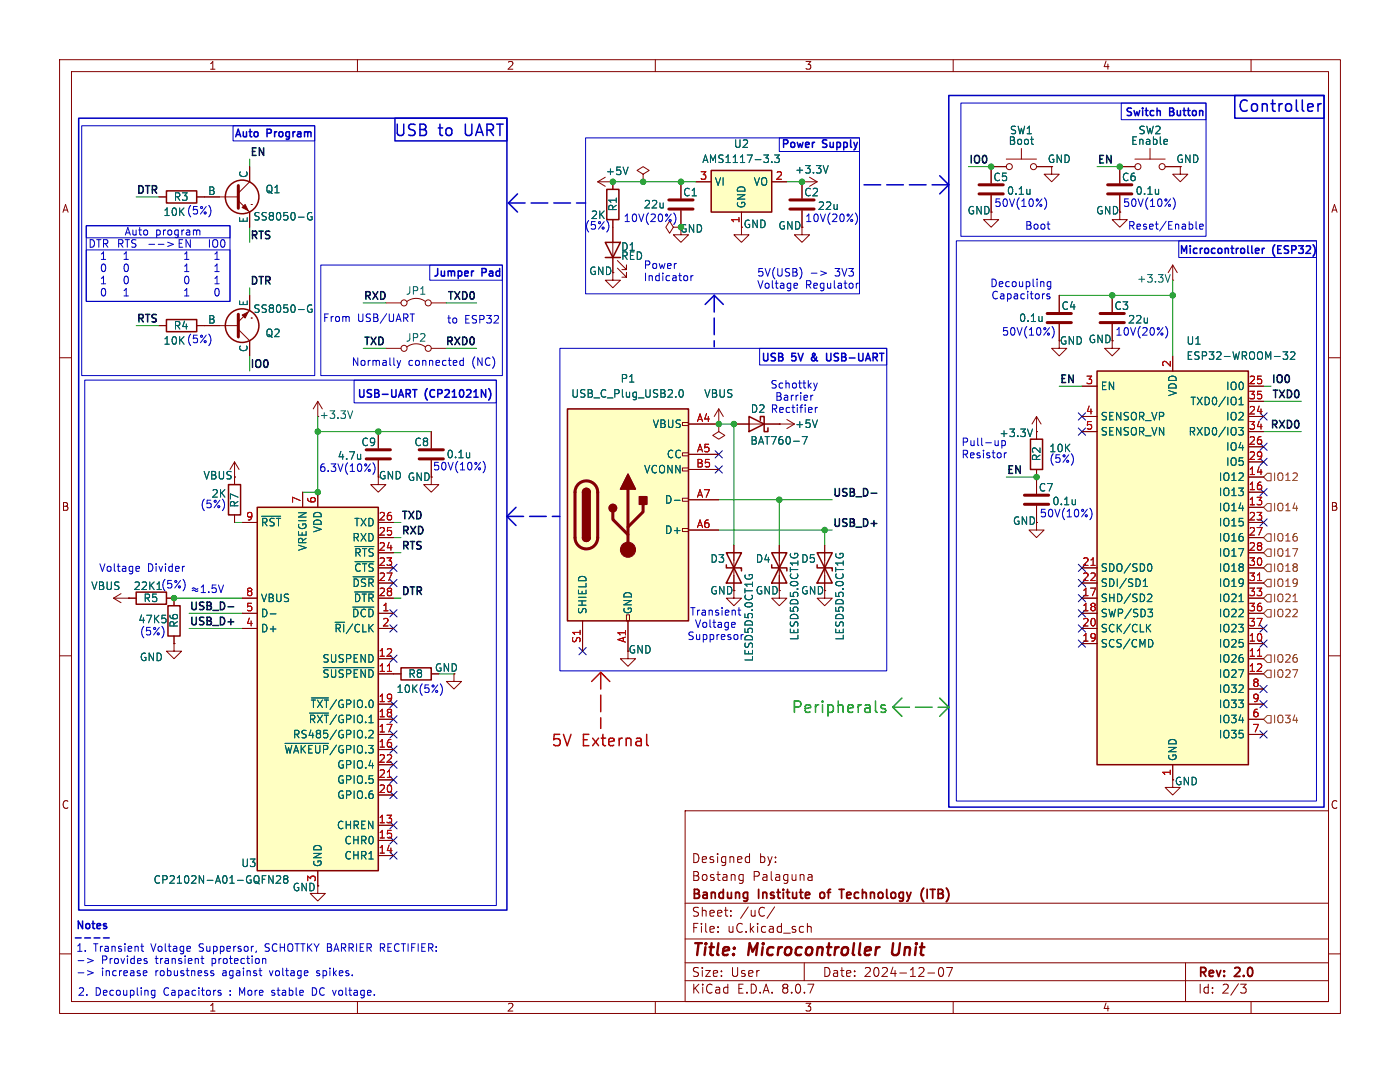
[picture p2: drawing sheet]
<svg xmlns="http://www.w3.org/2000/svg" width="235mm" height="180mm" viewBox="0 0 235 180" stroke-linecap="round" stroke-linejoin="round" font-family="sans-serif">
<g fill="none" stroke="#840000" stroke-width=".17">
<path d="M10 10h215v160h-215zM12 12h211v156h-211zM60 10v2M110 10v2M160 10v2M210 10v2M113 38.1l-.6-1-.6 1 .6 1 .6-1h1.3M114.3 38.1v1.3h1.3l-1.3 1.3-1.3-1.3h1.3M114.3 30.5v2.8M114.3 35.3v2.8M124.5 38.1v1.3h1.2l-1.2 1.3-1.3-1.3h1.3M134.6 35.3v4.1h1.3l-1.3 1.3-1.3-1.3h1.3"/>
<path d="M134.6 30.5h.1M134.6 30.5v2.8M134.6 30.5h2.6M135.9 29.7l1.3 .8M137.2 30.5l-1.3 .8M166.4 28h2.5M168.9 26.7h5.1M171.4 24.9v1.8M174 28h2.5v1.2h1.3l-1.3 1.3-1.2-1.3h1.2M188 35.6v1.2h1.2l-1.2 1.3-1.3-1.3h1.3M198.1 28v1.2h1.3l-1.3 1.3-1.3-1.3h1.3M177.8 54.4v4h1.3l-1.3 1.3-1.3-1.3h1.3"/>
<path d="M177.8 49.5v2.8M186.7 54.4v4h1.3l-1.3 1.3-1.3-1.3h1.3M186.7 49.5v2.8M196.8 47h.1M196.8 44.5l-.7 1.2M196.8 44.5v2.5M196.8 44.5l.8 1.2M10 60h2M53.3 67.3l.8 1.3M53.3 67.3v2.6M53.3 67.3l-.7 1.3M63.5 72.4v2.8"/>
<path d="M63.5 77.2v2.8M120.6 71.1h.1M120.6 71.1v1.3l1.1 .6-1.1 .7-1-.7 1-.6M120.6 68.6l-.7 1.3M120.6 68.6v2.5M120.6 68.6l.8 1.3M130.8 71.1h.1M130.8 71.1h2.5M132.1 70.4l1.2 .7M133.3 71.1l-1.2 .8M174 72.4h.1M174 69.9v3.8"/>
<path d="M174 78.8v1.2M174 69.9l-.8 1.2M174 69.9l.8 1.2M223 60h2M123.2 99.1v1.2h1.3l-1.3 1.3-1.3-1.3h1.3M130.8 91.5v8.8h1.3l-1.3 1.3-1.3-1.3h1.3M174 87.6v1.3h1.3l-1.3 1.3-1.3-1.3h1.3M10 110h2M66 113h1.3M76.2 113v1.3h1.3l-1.3 1.3-1.3-1.3h1.3M105.4 109.2v1.3h1.3l-1.3 1.3-1.3-1.3h1.3M223 110h2"/>
<path d="M115 136h108v32h-108zM115 157.5h108M115 151.5h108M120.5 156.3v.1M120.5 155.5v.1M122.7 153.6v.1M122.7 152.8v.1M124.2 147.6h.5M124.2 146.8h.5M124.7 146.7v1.2l-.1 .2-.4 .1M125.4 143.7l.4 .1M125.8 143.2v1.5"/>
<path d="M125.8 144.6l-.4 .1M130 152.1l-1.3 2M135.5 154.9v1.5M135.5 155.5l.2-.1 .4 .1 .1 .9M135.7 147.6h.6M135.7 146.8h.5l.1 .9M136.3 147.1l-.6 .1M10 160h2M60 168v2M110 168v2M115 164.5h108M115 161.5h108"/>
<path d="M135 161.5v3M155.7 163.2h1.2M157.7 162.4l.2-.1a.81 .81 0 0 1 .3 1.4l-.2 .1a.81 .81 0 0 1-.3-1.4zM158.9 162.3h1l-.7 1.5M160 168v2M199 161.5v6.5M208.2 165.1h1l-.5 .6 .4 .1 .1 .5-.3 .3h-.4M210 168v2M223 160h2"/>
<circle cx="169.4" cy="28" r=".51"/>
<circle cx="173.5" cy="28" r=".51"/>
</g>
<path d="M147.7 158.9l-.5 .2M149.9 158.2l-.2 1.6 .4 .4" fill="none" stroke="#840000" stroke-width=".4"/>
<path d="M137.7 149.8v.8M140.8 149.2h.9M141.3 149.2v1.5M154.7 150.6l.4 .7M155.1 149l-.4 .6M155.6 149.2v1.5" fill="none" stroke="#840000" stroke-width=".3"/>
<path d="M139 27.8l-.4 1.2M173.4 24.2h.1M174.9 53.1v.8M174.9 53.8v.1M196.4 46.1l-.4 1.2M59.2 68.9l-.4 1.3M60.5 76.2v.8M60.5 76.9v.1M137.2 70.4l-.4 1.3M173.3 72l-.4 1.2M132.7 92.9v.3M133.4 93.1v-.3h.4l.1 .3" fill="none" stroke="#006464" stroke-width=".17"/>
<path d="M112.3 35.1h4M112.3 33.5h4M132.6 35.1h4.1M132.6 33.5h4.1M175.8 54.1h4M175.8 52.6h4M184.7 54.1h4M184.7 52.6h4M61.5 77h4M61.5 75.5h4" fill="none" stroke="#840000" stroke-width=".51"/>
<path d="M173 73.7h2v5.1h-2zM129.5 94.8v.5h2.6v.5M129.5 92.7h2.6l-2.6 5.1h2.6zM67.3 112h5.1v2.1h-5.1z" fill="none" stroke="#840000" stroke-width=".25"/>
<path d="M119.4 28.6h10.1v7h-10.1z" fill="#ffffc2"/>
<path d="M119.4 28.6h10.1v7h-10.1z" fill="none" stroke="#840000" stroke-width=".25"/>
<path d="M116.8 30.5h2.6M124.5 35.6v2.5M129.5 30.5h2.6" fill="none" stroke="#840000" stroke-width=".17"/>
<path d="M129.5 27.1v.2M130 26h.8l-.4 .5 .3 .1v.5l-.1 .2-.6-.2" fill="none" stroke="#006464" stroke-width=".17"/>
<path d="M95.2 68.6h20.4v35.6h-20.4z" fill="#ffffc2"/>
<g fill="none" stroke="#840000" stroke-width=".17">
<path d="M188 32.8v2.8M190.5 26.7h5.1M190.5 28h-2.5v2.7M193 24.9v1.8M195.6 28h2.5M114.6 78.5h1v.5h-1zM114.6 76h1v.5h-1zM114.6 70.9h1v.5h-1zM115.6 71.1h5M115.6 76.2h5M115.6 78.8h5M114.6 88.7h1v.5h-1z"/>
<path d="M114.6 83.6h1v.5h-1zM115.6 88.9h5M115.6 83.8h5M123.2 91.5v7.6M138.4 91.5v8.8h1.3l-1.3 1.3-1.2-1.3h1.2M97.8 104.2v5M105.2 103.1h.5v1.1h-.5zM105.4 104.2v5"/>
<circle cx="191" cy="28" r=".51"/>
<circle cx="195.1" cy="28" r=".51"/>
</g>
<path d="M95.2 68.6h20.4v35.6h-20.4zM97.8 90.2a.64 .64 0 0 0 .6 .6 .64 .64 0 0 0 .7-.6M97.8 82.6a.64 .64 0 0 1 .6-.7 .64 .64 0 0 1 .7 .7M121.9 94.8v.5h2.6v.5M121.9 92.7h2.6l-2.6 5.1h2.6zM137.2 94.8v.5h2.5v.5M137.2 92.7h2.5l-2.5 5.1h2.5z" fill="none" stroke="#840000" stroke-width=".25"/>
<path d="M185.9 32.5h4.1M185.9 31h4.1M97.1 81.2a1.9 1.9 0 0 1 2-.4 1.9 1.9 0 0 1 1.2 1.8v7.6a1.91 1.91 0 0 1-1.9 1.9 1.91 1.91 0 0 1-1.9-1.9v-7.8l.2-.6zM102.9 85.9v1.2l2.5 2.6M105.4 82.1v10.1M107.9 84.6v1.3l-2.5 2.5" fill="none" stroke="#840000" stroke-width=".51"/>
<g fill="#840000" stroke="#840000" stroke-width=".25">
<path d="M97.8 90.2h1.3a.64 .64 0 0 1-.7 .6 .64 .64 0 0 1-.6-.6z"/>
<path d="M97.8 82.6h1.3v7.6h-1.3z"/>
<path d="M98 82.1a.64 .64 0 0 1 .7-.1 .64 .64 0 0 1 .4 .6h-1.3z"/>
<path d="M105.4 79.5l1.3 2.6h-2.6z"/>
<path d="M107.3 83.3h1.3v1.3h-1.3z"/>
<circle cx="102.9" cy="85.2" r=".63"/>
</g>
<circle cx="105.4" cy="92.2" r="1.27" fill="#840000" stroke="#840000" stroke-width=".17"/>
<path d="M194.5 31.8v.8M194.5 32.5h-.1M195.8 23.4l.2 .3-.6 .1M195.9 24.2h-.1M114.1 65.5l.2-.1a.68 .68 0 0 1 .4 .6 .68 .68 0 0 1-.4 .6l-.2-.1-.1-.3zM113.2 83.9h1M125.1 96.4l-.1 .3M125.8 96.6v-.2h.4l.1 .2M140.3 92.9v.3M141 93.1v-.3h.4l.1 .3" fill="none" stroke="#006464" stroke-width=".17"/>
<path d="M184.1 62.2h25.4v66.1h-25.4z" fill="#ffffc2"/>
<path d="M184.1 62.2h25.4v66.1h-25.4z" fill="none" stroke="#840000" stroke-width=".25"/>
<g fill="none" stroke="#840000" stroke-width=".17">
<path d="M196.8 59.7v2.5M181.6 69.9h2.5M181.6 64.8h2.5M181.6 72.4h2.5M209.5 69.9h2.6M209.5 64.8h2.6M209.5 74.9h2.6M209.5 77.5h2.6M209.5 72.4h2.6M209.5 67.3h2.6M63.5 80v1.3h-1.3l1.3 1.3 1.3-1.3h-1.3M181.6 95.3h2.5"/>
<path d="M181.6 97.8h2.5M209.5 85.1h2.6M209.5 80h2.6M209.5 82.6h2.6M209.5 95.3h2.6M209.5 97.8h2.6M209.5 87.6h2.6M209.5 90.2h2.6M209.5 92.7h2.6M181.6 108h2.5M181.6 100.3h2.5M181.6 102.9h2.5"/>
<path d="M181.6 105.4h2.5M209.5 108h2.6M209.5 110.5h2.6M209.5 113h2.6M209.5 100.3h2.6M209.5 102.9h2.6M209.5 105.4h2.6M209.5 115.6h2.6M209.5 118.1h2.6M196.8 128.3v2.5M209.5 120.7h2.6M209.5 123.2h2.6"/>
<path d="M53.3 148.6v1.3h1.3l-1.3 1.2-1.2-1.2h1.2"/>
</g>
<path d="M183.1 94.8h.7M211.1 97.4h.7M211.1 110.1h.7" fill="none" stroke="#a90000" stroke-width=".17"/>
<g fill="none" stroke="#006464" stroke-width=".17">
<path d="M215.4 59h.7l-.4 .5 .4 .1v.6l-.2 .1-.5-.1M216.6 59.1l.5-.1 .3 .4-.8 .9h.8M207.9 71.7h.8l-.4 .5 .3 .1v.6l-.1 .1-.5-.1M208 67.9h.7M208 67l.3-.4v1.3M191.9 98.4h.7M191.9 97.5l.4-.4v1.3M192.8 99.7h.4l.1 .3-.7 .9h.7M192.9 94.6a.68 .68 0 0 1 .5 .6 .68 .68 0 0 1-.5 .6M192.6 105.3l.6 .7M192.7 102.2h.8l-.5 .5 .4 .1 .1 .4-.3 .3h-.3M193.2 104.7l-.8 .8"/>
<path d="M193.3 107.3l.2 .5v.4l-.2 .3M208 100.9h.7"/>
</g>
<path d="M43.2 85.1h20.3v61h-20.3z" fill="#ffffc2"/>
<g fill="none" stroke="#840000" stroke-width=".25">
<path d="M27.9 32h5.1v2.1h-5.1zM101.9 31.8h2v5h-2zM27.9 53.6h5.1v2h-5.1zM101.6 40.7h2.5l-1.2 2.5zM101.6 43.2h2.5M125.7 69.9l2.6 1.2-2.6 1.3zM127.6 70.5v-.6h.7v2.5h.6v-.6M22.9 99.3h5v2.1h-5zM38.4 81.3h2v5.1h-2zM43.2 85.1h20.3v61h-20.3zM28.2 101.6h2v5.1h-2z"/>
<circle cx="40.6" cy="33" r="2.82"/>
<circle cx="40.6" cy="54.6" r="2.82"/>
</g>
<g fill="none" stroke="#840000" stroke-width=".17">
<path d="M26.7 33h1.2M33 33h7M40 33.7l1.9 1.9v2.5M41.9 28v2.5l-1.9 1.9M42.2 34.3h.1M100.3 30.5l1.3 .8M100.3 30.5h2.6M101.6 29.7l-1.3 .8M102.9 36.8v10.2h1.2l-1.2 1.3-1.3-1.3h1.3M102.9 30.5h.1M102.9 30.5v1.3M107.9 29.2l1.1-.6-1.1-.6-1 .6 1 .6v1.3"/>
<path d="M107.9 30.5h.1M114.3 30.5v2.8M114.3 35.3v2.8M116.8 30.5h2.6M124.5 35.6v2.5M129.5 30.5h2.6M134.6 30.5h.1M134.6 30.5v2.8M134.6 35.3v2.8M166.4 32.8v4h1.2l-1.2 1.3-1.3-1.3h1.3M168.9 28h-2.5v2.7M174 28h2.5"/>
<path d="M188 32.8v2.8M190.5 28h-2.5v2.7M195.6 28h2.5M26.7 54.6h1.2M33 54.6h7M40 55.3l1.9 1.9v2.5M41.9 49.5v2.6l-1.9 1.9M42.2 53.4h.1M64.8 50.8h2.5M64.8 58.4h2.5M68.3 50.6a2.54 2.54 0 0 1 3.1 0M68.3 58.2a2.54 2.54 0 0 1 3.1 0"/>
<path d="M72.4 50.8h2.5M72.4 58.4h2.5M103.6 45l1.6 1.5v-.8v.8h-.8M103.6 43.7l1.6 1.5v-.7v.7h-.8M177.8 49.5v2.8M177.8 54.4v2.8M186.7 49.5v2.8M186.7 54.4v2.8M196.8 59.7v2.5M39.4 77.5l-.8 1.3M39.4 77.5v3.8M39.4 77.5l.7 1.3"/>
<path d="M63.5 72.4v2.8M63.5 77.2v2.8M72.4 72.4v2.8M115.6 71.1h5M115.6 76.2h5M115.6 78.8h5M120.6 71.1h.1M123.2 71.1h7.6M130.8 71.1h.1M174 72.4h.1M174 72.4v1.3M174 78.8v4"/>
<path d="M181.6 69.9h2.5M181.6 64.8h2.5M181.6 72.4h2.5M209.5 69.9h2.6M209.5 64.8h2.6M209.5 74.9h2.6M209.5 77.5h2.6M209.5 72.4h2.6M209.5 67.3h2.6M20.3 99.6l-1.3 .7M39.4 86.4v1.2M40.6 87.6h2.6"/>
<path d="M50.8 82.6v2.5M53.3 82.6v2.5M63.5 95.3h2.5M63.5 92.7h2.5M63.5 90.2h2.5M63.5 87.6h2.5M63.5 97.8h2.5M72.4 80v1.3h-1.3l1.3 1.3 1.3-1.3h-1.3M115.6 88.9h5M115.6 83.8h5M123.2 91.5v2.5M123.2 96.5v2.6"/>
<path d="M130.8 91.5v2.5M130.8 96.5v2.6M138.4 91.5v2.5M138.4 96.5v2.6M174 84.9v2.7M181.6 95.3h2.5M181.6 97.8h2.5M209.5 95.3h2.6M209.5 92.7h2.6M209.5 90.2h2.6M209.5 87.6h2.6M209.5 97.8h2.6"/>
<path d="M209.5 85.1h2.6M209.5 80h2.6M209.5 82.6h2.6M19 100.3h3.9M19 100.3l1.3 .8M21.6 100.3h.1M27.9 100.3h1.3v1.3M29.2 108v1.2h1.3l-1.3 1.3-1.3-1.3h1.3M29.2 108h.1M29.2 106.7v1.3M40.6 102.9h2.6M40.6 105.4h2.6"/>
<path d="M40.6 100.3h2.6M63.5 102.9h2.5M63.5 113h3.8M63.5 110.5h2.5M63.5 118.1h2.5M63.5 105.4h2.5M63.5 100.3h2.5M97.8 104.2v5M105.4 104.2v5M181.6 102.9h2.5M181.6 105.4h2.5M181.6 100.3h2.5"/>
<path d="M181.6 108h2.5M209.5 102.9h2.6M209.5 113h2.6M209.5 110.5h2.6M209.5 118.1h2.6M209.5 105.4h2.6M209.5 100.3h2.6M209.5 108h2.6M209.5 115.6h2.6M63.5 138.4h2.5M63.5 125.7h2.5M63.5 123.2h2.5"/>
<path d="M63.5 120.7h2.5M63.5 133.4h2.5M63.5 130.8h2.5M63.5 128.3h2.5M196.8 128.3v3.8h1.3l-1.3 1.3-1.2-1.3h1.2M209.5 123.2h2.6M209.5 120.7h2.6M53.3 146.1v2.5M63.5 143.5h2.5M63.5 141h2.5"/>
<circle cx="67.8" cy="58.4" r=".51"/>
<circle cx="67.8" cy="50.8" r=".51"/>
<circle cx="71.9" cy="50.8" r=".51"/>
<circle cx="71.9" cy="58.4" r=".51"/>
</g>
<g fill="none" stroke="#006464" stroke-width=".17">
<path d="M52.3 35.7a.59 .59 0 0 0-.7 .6 .59 .59 0 0 0 .7 .6l.1-.5h-.3M105.4 28l-.4 1.3M129.5 27.1v.2M130 26h.8l-.4 .5 .3 .1v.5l-.1 .2-.6-.2M139 27.8l-.4 1.2M172.9 31.8v.8M172.9 32.5h-.1M173.4 24.2h.1M194.5 31.8v.8M194.5 32.5h-.1M195.8 23.4l.2 .3-.6 .1M195.9 24.2h-.1"/>
<path d="M52.3 51.2a.59 .59 0 0 0-.7 .6 .59 .59 0 0 0 .7 .6l.1-.5h-.3M174.9 53.1v.8M174.9 53.8v.1M215.4 59h.7l-.4 .5 .4 .1v.6l-.2 .1-.5-.1M216.6 59.1l.5-.1 .3 .4-.8 .9h.8M60.5 76.2v.8M60.5 76.9v.1M78.8 75.9v.9M78.8 76.7h.1M114.1 65.5l.2-.1a.68 .68 0 0 1 .4 .6 .68 .68 0 0 1-.4 .6l-.2-.1-.1-.3zM134.7 73.2h.8l-.5 1.3M137.2 70.4l-.4 1.3"/>
<path d="M173.3 72l-.4 1.2M207.9 71.7h.8l-.4 .5 .3 .1v.6l-.1 .1-.5-.1M208 67.9h.7M208 67l.3-.4v1.3M43.9 86.6h3.2M59.3 96.8h3.5M59.5 99.3h3.3M59.6 94.2h3.2M59.6 91.7h3.2M113.2 83.9h1M125.1 96.4l-.1 .3M125.8 96.6v-.2h.4l.1 .2"/>
<path d="M132.7 92.9v.3M133.4 93.1v-.3h.4l.1 .3M140.3 92.9v.3M141 93.1v-.3h.4l.1 .3M180.5 83.8v.9M180.5 84.5v.1M191.9 98.4h.7M191.9 97.5l.4-.4v1.3M192.8 99.7h.4l.1 .3-.7 .9h.7M192.9 94.6a.68 .68 0 0 1 .5 .6 .68 .68 0 0 1-.5 .6M27.2 103.2h.6M27.8 103.8l.1 .1-.1 .5"/>
<path d="M45.4 103h.9M52 119.6h3.1M52.3 117.1h2.8M54.2 112h8.6M59.2 101.8h3.6M192.6 105.3l.6 .7M192.7 102.2h.8l-.5 .5 .4 .1 .1 .4-.3 .3h-.3M193.2 104.7l-.8 .8M193.3 107.3l.2 .5v.4l-.2 .3M208 100.9h.7M47.8 124.7h7.3M61.4 123.7v.1"/>
<path d="M61.9 122.6l.5-.1 .2 .4-.7 .9h.7M45.1 146.9l.7 1.3v-1.3M46.4 147l.5-.1 .2 .4-.8 .9h.8M47.8 147.4l-.2-.2 .2-.3h.3l.2 .2-.2 .3M47.8 147.4l-.2 .3 .1 .3 .1 .2 .4-.1 .1-.2v-.2l-.2-.3M47.8 147.4h.3"/>
</g>
<path d="M183.1 94.8h.7M211.1 97.4h.7M65 112.6h.7M211.1 110.1h.7M65 130.4h.7" fill="none" stroke="#a90000" stroke-width=".17"/>
<path d="M40 31.1v3.8M164.3 32.5h4.1M164.3 31h4.1M40 52.7v3.8M70.4 77h4M70.4 75.5h4M172 84.6h4M172 83.1h4" fill="none" stroke="#840000" stroke-width=".51"/>
<g fill="#840000" stroke="#840000" stroke-width=".17">
<path d="M40.6 34.8l.5-.5 .6 1z"/>
<path d="M40.6 52.8l1.1-.5-.6 1.1z"/>
</g>
<path d="M212.7 79.4h.7v1.3h-.7l-.6-.7zM212.7 94.6h.7v1.3h-.7l-.6-.6zM212.7 84.5h.7v1.2h-.7l-.6-.6zM212.7 99.7h.7v1.3h-.7l-.6-.7zM212.7 89.6h.7v1.2h-.7l-.6-.6zM212.7 97.2h.7v1.2h-.7l-.6-.6zM212.7 92.1h.7v1.3h-.7l-.6-.7zM212.7 102.3h.7v1.2h-.7l-.6-.6zM212.7 112.4h.7v1.3h-.7l-.6-.7zM212.7 109.9h.7v1.2h-.7l-.6-.6zM217 100.9h.8M212.7 120h.7v1.3h-.7l-.6-.6z" fill="none" stroke="#725600" stroke-width=".17"/>
<path d="M146.2 82.7h1M38.3 101.8h.9" fill="none" stroke="#0f0f0f" stroke-width=".25"/>
<g fill="none" stroke="#0000c2" stroke-width=".17">
<path d="M161.3 17.3h41.1v22.3h-41.1zM188.2 17.3h14.2v2.8h-14.2zM13.7 21.1h39.1v41.9h-39.1zM14.5 37.9h24.1v2h-24.1zM14.5 37.9h24.1v12.7h-24.1zM39.1 21.1h13.7v2.5h-13.7zM98.3 23.1h46v26.2h-46zM113.1 35.7a1.46 1.46 0 0 1 0 2M130.8 23.1h13.5v2.3h-13.5zM143.6 35.7a1.46 1.46 0 0 1 0 2M175.3 33.2a1.46 1.46 0 0 1 0 1.9M175.8 37.6h.4"/>
<path d="M176.1 38.4h.1M196.9 33.2a1.46 1.46 0 0 1 0 1.9M200.8 37.2v1.1l.1 .1M201.4 38l.6-.1-.1-.2-.3-.1-.2 .2v.6h.5M14.5 41.9h24.1v8.7h-24.1zM31 43.5h.7M31 42.6l.3-.4v1.3M31 44.7l.3-.4v1.3M31 48.7l.3-.3v1.3M31 45.6h.7M31 49.7h.7M31.1 46.5l.2-.2a.68 .68 0 0 1 .4 .7 .68 .68 0 0 1-.4 .6l-.2-.1-.1-.4z"/>
<path d="M31.2 40.2l.7 1.3v-1.3M35.2 40.2v1.3M35.8 40.4a.43 .43 0 0 1 .4-.2 .43 .43 0 0 1 .3 .4v.5a.42 .42 0 0 1-.4 .4 .42 .42 0 0 1-.4-.4zM36.1 43.5h.7M36.1 42.6l.3-.4v1.3M36.1 44.7l.3-.4v1.3M36.1 46.7l.3-.4v1.3M36.1 45.6h.7M36.1 47.6h.7M36.2 48.5l.2-.1a.68 .68 0 0 1 .4 .6 .68 .68 0 0 1-.4 .7l-.2-.2-.1-.3zM37.2 40.3l.1-.1a.68 .68 0 0 1 .5 .6 .68 .68 0 0 1-.5 .7 .84 .84 0 0 1-.1-1.2zM53.8 44.5h30.5v18.5h-30.5z"/>
<path d="M68.8 52.7h.8M72.1 44.5h12.2v2.5h-12.2zM94 58.4h54.8v54.1h-54.8zM115.3 46.3l.1 .2-.1 .5M116 46.2v.9M116.3 46.2l-.3 .3M127.5 58.4h21.3v2.8h-21.3zM133.8 48.3l-.3 .1M133.8 47.6l.1 .2-.6 .1M134.4 45.1l.2 .6-.2 .9M137.7 45.5l1 .3-1 .4M143.7 47.5v.9"/>
<path d="M144.1 47.5l-.4 .3M160.5 40.4h60.5v94h-60.5zM176.2 49.3h-.3l-.2 .2 .1 .2 .4 .1v.3h-.5M176.4 47.2v1.1l-.3 .2h-.3M176.4 47.3l-.4-.1-.2 .3 .1 .5h.5M176.6 54.8a1.46 1.46 0 0 1 0 1.9M195.6 54.8a1.46 1.46 0 0 1 0 1.9M197.9 40.4h23.1v2.8h-23.1zM14.2 63.8h69.1v88.1h-69.1zM59.4 63.8h23.9v3.8h-23.9zM62.6 77.6a1.46 1.46 0 0 1 0 2M66.7 60.5l.3 .8"/>
<path d="M67 61.3l-.3 .4M67.3 60.5l-.3 .8M77.2 61.1l.2 .2 .4-.1M77.8 60v1.3M77.8 60.5h-.4l-.2 .2M81.1 77.4a1.46 1.46 0 0 1 0 1.9M136.1 66.3v.8M136.2 66.4l-.1 .1M136.6 64.3l.3 .8M136.9 68.3v.9M136.9 65.1l-.3 .4M137.2 64.3l-.3 .8"/>
<path d="M137.2 68.3l-.3 .3M167.6 73.9v.9M167.6 74.6l-.4 .2M168.2 73.9v1.3M168.6 76v.8M168.8 74.2l-.1 .5h-.5M169 76l-.4 .2M23 95l.4 .1v.2l-.6 .1M23.4 95.8h-.4M31 95l-.3 .1M32.3 99.1l.2-.1 .5 .2 .2-.1M32.3 98.7l.2-.1 .5 .3 .2-.2"/>
<path d="M33.8 98.5l.3-.4v1.3M33.8 99.4h.7M35 99.3v.1M36.2 98.1h-.6v.6l.2-.1 .4 .1 .1 .2-.1 .4-.1 .1-.5-.1M36.7 98.1l.4 1.3 .4-1.3M182.9 85.3a1.46 1.46 0 0 1 0 1.9M123 104.4l.3 .1 .1 .2-.6 .1M123.3 105.2h-.3M123.9 102.4h.4M124 101.9v1.1l.3 .2M124.4 106.4v.9M124.8 106.4l-.4 .3"/>
<path d="M13.4 158.3l-.1 .2M23.6 158.7h.5M23.8 158.3v1.1l.3 .2M43 159.5l-.1 .3M44.5 159.5l.2 .1M44.6 158.4v.4M63.8 158.3h.5M63.8 159h.5M64.1 159l.5 .6M13.1 161.2h1M13.1 163.2h1M14.7 160.8l.9 .4-.9 .3"/>
<path d="M14.7 162.8l.9 .4-.9 .4M24.2 162.8l.4 .1 .1 .2-.6 .2M24.4 161.2l.3 .1v.2l-.2 .1h-.2M24.4 160.8h.3M24.6 163.6l-.4 .1M26 166.1v1.1l-.2 .2-.3-.1M26 166.2l-.4-.1-.2 .3 .1 .5h.5M33.9 160.4v1.1l.3 .1M35.4 163.1l.5 .3-.2 .3-.3-.1M35.4 162.9v.1M36.6 166.4l.5 .3-.1 .3-.4-.1M37.1 166.2l-.3-.1-.2 .2"/>
<path d="M38.6 166.8v.2M38.6 166.2v.1M44.1 160.8h.5v.8M45.6 166.9l.4 .1M46 166.1l-.4 .2 .1 .2h.3M52.9 165.8l-.5-.1v1.3l.5-.1M53.1 163.6l.4 .1M53.5 162.8l-.4 .2 .1 .2 .3 .1"/>
</g>
<path d="M148 118.8l.6 .2 .1 .2-.3 .3-.5-.1M148 118.3l.1-.1 .5 .1" fill="none" stroke="#00c200" stroke-width=".25"/>
<g fill="none" stroke="#0000c2" stroke-width=".25">
<path d="M13.2 19.8h71.9v132.9h-71.9zM66.3 19.8h18.8v3.8h-18.8zM159.3 16h62.9v119.4h-62.9zM207.3 16h14.9v3.8h-14.9zM221.2 17.4v1.3M221.8 17.4a.49 .49 0 0 0-.6 .4M138.8 59.3v1l.1 .2h.3M211.2 41.7l.1 .3-.6 .1M211.3 42.4l-.1 .1M211.9 41.7v.8M212.2 41.7l-.3 .2M69.3 65.4h.7"/>
<path d="M82 65.2a1.46 1.46 0 0 1 0 1.9M12.7 157.3h.9M14.2 157.3h1M15.8 157.3h1M17.4 157.3h.9"/>
</g>
<path d="M85.3 34.1h13M86.9 35.6l-1.6-1.5M86.9 32.5l-1.6 1.6M157.7 32.5l1.6-1.5M157.7 29.5l1.6 1.5M159.3 31h-15M118.4 51.1l1.5-1.6M119.9 49.5v8.7M121.4 51.1l-1.5-1.6M85.1 86.6h8.9M86.6 85.1l-1.5 1.5M86.6 88.2l-1.5-1.6" fill="none" stroke="#0000c2" stroke-width=".25" stroke-dasharray="2.8 1"/>
<path d="M149.9 118.6h9.4M151.4 117.1l-1.5 1.5M157.7 117.1l1.6 1.5M151.4 120.2l-1.5-1.6M157.7 120.2l1.6-1.6" fill="none" stroke="#00c200" stroke-width=".25" stroke-dasharray="2.8 1"/>
<path d="M99.3 114.3l1.5-1.5M100.8 112.8v9.4M102.4 114.3l-1.6-1.5" fill="none" stroke="#f00" stroke-width=".25" stroke-dasharray="2.8 1"/>
<g fill="none" stroke="#009600" stroke-width=".17">
<path d="M22.9 33h3.8M41.9 26.7v1.3M41.9 38.1v2.6M102.9 30.5h13.9M132.1 30.5h2.5M162.6 28h3.8M184.1 28h3.9M22.9 54.6h3.8M41.9 48.3v1.2M41.9 59.7v2.5M61 50.8h3.8M61 58.4h3.8"/>
<path d="M74.9 50.8h5.1M74.9 58.4h5.1M177.8 49.5h19M196.8 47v12.7M53.3 69.9v12.7h-2.5M53.3 72.4h19.1M120.6 71.1h2.6v20.4M177.8 64.8h3.8M212.1 72.4h6.3M212.1 64.8h1.3M212.1 67.3h6.3M39.4 87.6h1.2"/>
<path d="M66 90.2h1.3M66 92.7h1.3M66 87.6h1.3M120.6 88.9h19.1M120.6 83.8h19.1M130.8 83.8v7.7M138.4 88.9v2.6M168.9 80h5.1M29.2 100.3h11.4M31.7 105.4h8.9M31.7 102.9h8.9M66 100.3h1.3"/>
</g>
<g fill="none" stroke="#000084" stroke-width=".17">
<path d="M120 78.1l1.3 1.3M120 75.6l1.3 1.2M121.3 78.1l-1.3 1.3M121.3 75.6l-1.3 1.2M181 71.8l1.2 1.2M181 69.3l1.2 1.2M182.2 71.8l-1.2 1.2M182.2 69.3l-1.2 1.2M211.5 76.9l1.2 1.2M211.5 74.3l1.2 1.3M211.5 69.3l1.2 1.2M212.7 76.9l-1.2 1.2"/>
<path d="M212.7 69.3l-1.2 1.2M212.7 74.3l-1.2 1.3M65.4 94.7l1.2 1.2M65.4 97.2l1.2 1.2M66.6 94.7l-1.2 1.2M66.6 97.2l-1.2 1.2M181 94.7l1.2 1.2M181 97.2l1.2 1.2M181 99.7l1.2 1.3M182.2 94.7l-1.2 1.2M182.2 97.2l-1.2 1.2M182.2 99.7l-1.2 1.3"/>
<path d="M211.5 87l1.2 1.3M211.5 82l1.2 1.2M212.7 87l-1.2 1.3M212.7 82l-1.2 1.2M65.4 104.8l1.2 1.2M65.4 117.5l1.2 1.2M65.4 102.3l1.2 1.2M65.4 109.9l1.2 1.2M66.6 104.8l-1.2 1.2M66.6 117.5l-1.2 1.2M66.6 102.3l-1.2 1.2M66.6 109.9l-1.2 1.2"/>
<path d="M97.2 108.6l1.2 1.2M98.4 108.6l-1.2 1.2M181 107.4l1.2 1.2M181 102.3l1.2 1.2M181 104.8l1.2 1.2M182.2 107.4l-1.2 1.2M182.2 102.3l-1.2 1.2M182.2 104.8l-1.2 1.2M211.5 117.5l1.2 1.2M211.5 107.4l1.2 1.2M211.5 115l1.2 1.2M211.5 104.8l1.2 1.2"/>
<path d="M212.7 117.5l-1.2 1.2M212.7 107.4l-1.2 1.2M212.7 115l-1.2 1.2M212.7 104.8l-1.2 1.2M65.4 120.1l1.2 1.2M65.4 125.1l1.2 1.3M65.4 122.6l1.2 1.2M65.4 130.2l1.2 1.2M65.4 132.8l1.2 1.2M65.4 127.7l1.2 1.2M65.4 137.8l1.2 1.3M66.6 120.1l-1.2 1.2"/>
<path d="M66.6 125.1l-1.2 1.3M66.6 122.6l-1.2 1.2M66.6 132.8l-1.2 1.2M66.6 130.2l-1.2 1.2M66.6 127.7l-1.2 1.2M66.6 137.8l-1.2 1.3M211.5 122.6l1.2 1.2M212.7 122.6l-1.2 1.2M65.4 140.4l1.2 1.2M65.4 142.9l1.2 1.2M66.6 140.4l-1.2 1.2M66.6 142.9l-1.2 1.2"/>
</g>
<g fill="#009600" stroke="#009600" stroke-width=".17">
<circle cx="29.2" cy="100.3" r=".46"/>
<circle cx="53.3" cy="72.4" r=".46"/>
<circle cx="53.3" cy="82.6" r=".46"/>
<circle cx="63.5" cy="72.4" r=".46"/>
<circle cx="186.7" cy="49.5" r=".46"/>
<circle cx="196.8" cy="49.5" r=".46"/>
<circle cx="107.9" cy="30.5" r=".46"/>
<circle cx="114.3" cy="30.5" r=".46"/>
<circle cx="102.9" cy="30.5" r=".46"/>
<circle cx="134.6" cy="30.5" r=".46"/>
<circle cx="166.4" cy="28" r=".46"/>
<circle cx="188" cy="28" r=".46"/>
<circle cx="130.8" cy="83.8" r=".46"/>
<circle cx="138.4" cy="88.9" r=".46"/>
<circle cx="123.2" cy="71.1" r=".46"/>
<circle cx="120.6" cy="71.1" r=".46"/>
<circle cx="174" cy="80" r=".46"/>
</g>
<g font-size="2.8" fill="#840000">
<text x="116" y="160.9">Title:</text>
<text x="125.7" y="160.9">Microcontroller</text>
<text x="150.6" y="160.9">Unit</text>
</g>
<g font-size="2.7" fill="#0000c2">
<text x="66" y="23.2">USB</text>
<text x="73.6" y="23.2">to</text>
<text x="78.2" y="23.2">UART</text>
<text x="207.6" y="19.1">Controller</text>
</g>
<text font-size="2.7" fill="#00c200" x="132.7" y="120">Peripherals</text>
<g font-size="2.7" fill="#f00">
<text x="92.4" y="125.6">5V</text>
<text x="97.7" y="125.6">External</text>
</g>
<g font-size="2.1" fill="#840000">
<text x="116" y="148">Bostang</text>
<text x="116" y="145">Designed</text>
<text x="126.3" y="148">Palaguna</text>
<text x="127.4" y="145">by:</text>
<text x="116" y="154">Sheet:</text>
<text x="116" y="151.2">Bandung</text>
<text x="124.2" y="154">/uC/</text>
<text x="127.4" y="151.2">Institute</text>
<text x="138.3" y="151.2">of</text>
<text x="142.3" y="151.2">Technology</text>
<text x="156.5" y="151.2">(ITB)</text>
<text x="116" y="156.7">File:</text>
<text x="122.1" y="156.7">uC.kicad_sch</text>
<text x="116" y="166.9">KiCad</text>
<text x="116" y="164.1">Size:</text>
<text x="122.7" y="164.1">User</text>
<text x="123.7" y="166.9">E.D.A.</text>
<text x="131.3" y="166.9">8.0.7</text>
<text x="138" y="164.1">Date:</text>
<text x="145" y="164.1">2024-12-07</text>
<text x="201" y="164.3">Rev:</text>
<text x="201" y="166.9">Id:</text>
<text x="205.1" y="166.9">2/3</text>
<text x="207.4" y="164.3">2.0</text>
</g>
<g font-size="1.8" fill="#840000">
<text x="35" y="11.9">1</text>
<text x="85" y="11.9">2</text>
<text x="135" y="11.9">3</text>
<text x="185" y="11.9">4</text>
<text x="175.8" y="27.5">GND</text>
<text x="197.4" y="27.5">GND</text>
<text x="10.3" y="35.9">A</text>
<text x="223.3" y="35.9">A</text>
<text x="124.7" y="38.5">GND</text>
<text x="130.6" y="38.7">GND</text>
<text x="162.3" y="36.2">GND</text>
<text x="183.9" y="36.2">GND</text>
<text x="98.8" y="46.3">GND</text>
<text x="177.8" y="58">GND GND</text>
<text x="34" y="80.6">VBUS</text>
<text x="72.6" y="79.1">50V(10%)</text>
<text x="10.3" y="85.9">B</text>
<text x="169.9" y="88.3">GND</text>
<text x="223.3" y="85.9">B</text>
<text x="119.1" y="99.9">GND</text>
<text x="134.4" y="99.9">GND</text>
<text x="72.9" y="112.9">GND</text>
<text x="105.4" y="109.8">GND</text>
<text x="197.1" y="131.9">GND</text>
<text x="10.3" y="135.9">C</text>
<text x="223.3" y="135.9">C</text>
<text x="49" y="149.7">GND</text>
<text x="35" y="169.9">1</text>
<text x="85" y="169.9">2</text>
<text x="135" y="169.9">3</text>
<text x="185" y="169.9">4</text>
</g>
<g font-size="1.8" fill="#0000c2">
<text x="39.2" y="23.4">Auto</text>
<text x="44.8" y="23.4">Program</text>
<text x="188.7" y="19.8">Switch</text>
<text x="196.3" y="19.8">Button</text>
<text x="131" y="25.2">Power</text>
<text x="138.1" y="25.2">Supply</text>
<text x="166.8" y="34.9">50V(10%)</text>
<text x="188.4" y="34.9">50V(10%)</text>
<text x="14.7" y="41.8">DTR RTS --&gt; EN IO0</text>
<text x="21.2" y="39.7">Auto</text>
<text x="26.5" y="39.7">program</text>
<text x="27.3" y="36.4">10K (5%)</text>
<text x="98.1" y="38.7">(5%)</text>
<text x="104.6" y="37.5">10V(20%)</text>
<text x="135.1" y="37.5">10V(20%)</text>
<text x="172" y="38.7">Boot</text>
<text x="189.2" y="38.7">Reset/Enable</text>
<text x="16.9" y="43.8">1 1 1 1</text>
<text x="16.9" y="45.9">0 0 1 1</text>
<text x="16.9" y="47.9">1 0 0 1</text>
<text x="72.5" y="46.8">Jumper</text>
<text x="80.9" y="46.8">Pad</text>
<text x="107.9" y="45.3">Power</text>
<text x="107.9" y="47.4">Indicator</text>
<text x="127" y="46.6">5V(USB)</text>
<text x="136" y="46.6">-&gt;</text>
<text x="140.3" y="46.6">3V3</text>
<text x="197.8" y="42.9">Microcontroller</text>
<text x="213.6" y="42.9">(ESP32)</text>
<text x="16.9" y="49.9">0 1 1 0</text>
<text x="127" y="48.7">Voltage</text>
<text x="135.2" y="48.7">Regulator</text>
<text x="166.1" y="48.4">Decoupling</text>
<text x="166.3" y="50.4">Capacitors</text>
<text x="27.3" y="58">10K (5%)</text>
<text x="54.1" y="54.2">From</text>
<text x="60" y="54.2">USB/UART</text>
<text x="74.9" y="54.5">to</text>
<text x="78" y="54.5">ESP32</text>
<text x="168.1" y="56.5">50V(10%)</text>
<text x="187.1" y="56.5">10V(20%)</text>
<text x="58.9" y="61.6">Normally</text>
<text x="68.5" y="61.6">connected</text>
<text x="79.4" y="61.6">(NC)</text>
<text x="127.6" y="61">USB</text>
<text x="129.2" y="65.4">Schottky</text>
<text x="132.9" y="61">5V</text>
<text x="136.7" y="61">&amp;</text>
<text x="139.7" y="61">USB-UART</text>
<text x="59.8" y="67.1">USB-UART</text>
<text x="71.3" y="67.1">(CP21021N)</text>
<text x="125.9" y="69.5">D2 Rectifier</text>
<text x="130" y="67.4">Barrier</text>
<text x="161.3" y="75.1">Pull-up</text>
<text x="161.3" y="77.1">Resistor</text>
<text x="176" y="77.8">(5%)</text>
<text x="53.5" y="79.4">6.3V(10%)</text>
<text x="33.5" y="85.5">(5%)</text>
<text x="174.4" y="87">50V(10%)</text>
<text x="16.5" y="96.1">Voltage</text>
<text x="24.7" y="96.1">Divider</text>
<text x="23.4" y="106.8">(5%)</text>
<text x="115.3" y="107.6">Suppresor</text>
<text x="115.7" y="103.5">Transient</text>
<text x="116.5" y="105.5">Voltage</text>
<text x="66.5" y="116.4">10K (5%)</text>
<text x="12.6" y="156.2">Notes</text>
<text x="12.7" y="159.9">1.</text>
<text x="15.7" y="159.9">Transient</text>
<text x="17" y="161.9">Provides</text>
<text x="25.5" y="159.9">Voltage</text>
<text x="26.3" y="161.9">transient</text>
<text x="33.7" y="159.9">Suppersor,</text>
<text x="35.9" y="161.9">protection</text>
<text x="45" y="159.9">SCHOTTKY BARRIER</text>
<text x="64.8" y="159.9">RECTIFIER:</text>
<text x="13" y="167.3">2.</text>
<text x="16" y="167.3">Decoupling</text>
<text x="17" y="164">increase</text>
<text x="26.2" y="164">robustness</text>
<text x="27.6" y="167.3">Capacitors</text>
<text x="37.7" y="164">against</text>
<text x="40.7" y="167.3">More</text>
<text x="45.8" y="164">voltage</text>
<text x="46.4" y="167.3">stable</text>
<text x="53.4" y="167.3">DC voltage.</text>
<text x="53.9" y="164">spikes.</text>
</g>
<g font-size="1.8" fill="#006464">
<text x="169.4" y="22.7">SW1</text>
<text x="191" y="22.7">SW2</text>
<text x="41.7" y="30" transform="rotate(-90 41.7 30)">C</text>
<text x="101.6" y="29.6">+5V</text>
<text x="117.8" y="27.5">AMS1117-3.3</text>
<text x="123.1" y="25">U2</text>
<text x="133.4" y="29.3">+3.3V</text>
<text x="169.2" y="24.5">Boot</text>
<text x="189.8" y="24.5">Enable</text>
<text x="29.1" y="33.9">R3</text>
<text x="34.8" y="32.8">B</text>
<text x="44.5" y="32.6">Q1</text>
<text x="103.7" y="35.6" transform="rotate(-90 103.7 35.6)">R1</text>
<text x="108" y="35.2">22u</text>
<text x="114.6" y="33.1">C1</text>
<text x="119.9" y="31.4">VI</text>
<text x="125.3" y="35.1" transform="rotate(-90 125.3 35.1)">GND</text>
<text x="126.4" y="31.4">VO</text>
<text x="134.9" y="33.1">C2</text>
<text x="137.2" y="35.4">22u</text>
<text x="166.6" y="30.6">C5</text>
<text x="168.9" y="32.9">0.1u</text>
<text x="188.2" y="30.6">C6</text>
<text x="190.5" y="32.9">0.1u</text>
<text x="27.3" y="36.4">10K</text>
<text x="41.7" y="37.5" transform="rotate(-90 41.7 37.5)">E</text>
<text x="42.4" y="37.2">SS8050-G</text>
<text x="99.1" y="36.9">2K</text>
<text x="104.1" y="42.3">D1</text>
<text x="104.1" y="43.8">RED</text>
<text x="190.8" y="47.6">+3.3V</text>
<text x="41.7" y="51.5" transform="rotate(-90 41.7 51.5)">E</text>
<text x="42.4" y="52.7">SS8050-G</text>
<text x="68" y="49.6">JP1</text>
<text x="178.1" y="52.2">C4</text>
<text x="187" y="52.2">C3</text>
<text x="27.3" y="58">10K</text>
<text x="29.1" y="55.5">R4</text>
<text x="34.8" y="54.4">B</text>
<text x="41.7" y="59.2" transform="rotate(-90 41.7 59.2)">C</text>
<text x="44.5" y="56.8">Q2</text>
<text x="68" y="57.5">JP2</text>
<text x="171" y="54.2">0.1u</text>
<text x="189.2" y="54.5">22u</text>
<text x="199.1" y="58">U1</text>
<text x="104.1" y="64.4">P1</text>
<text x="184.7" y="65.6">EN</text>
<text x="199.1" y="60.6">ESP32-WROOM-32</text>
<text x="205.7" y="65.6">IO0</text>
<text x="53.5" y="70.5">+3.3V</text>
<text x="95.8" y="66.9">USB_C_Plug_USB2.0</text>
<text x="109.5" y="72">VBUS</text>
<text x="118.1" y="66.9">VBUS</text>
<text x="125.9" y="69.5">D2</text>
<text x="133.4" y="72">+5V</text>
<text x="184.7" y="70.7">SENSOR_VP</text>
<text x="197.7" y="66.6" transform="rotate(-90 197.7 66.6)">VDD</text>
<text x="199.7" y="68.2">TXD0/IO1</text>
<text x="205.7" y="70.7">IO2</text>
<text x="56.6" y="77.3">4.7u</text>
<text x="60.6" y="75">C9</text>
<text x="69.4" y="75">C8</text>
<text x="74.9" y="77.1">0.1u</text>
<text x="111.8" y="77.1">CC</text>
<text x="125.8" y="74.8">BAT760-7</text>
<text x="167.6" y="73.5">+3.3V</text>
<text x="174.9" y="77.5" transform="rotate(-90 174.9 77.5)">R2</text>
<text x="176" y="76.1">10K</text>
<text x="184.7" y="73.3">SENSOR_VN</text>
<text x="199.4" y="73.3">RXD0/IO3</text>
<text x="205.7" y="75.8">IO4</text>
<text x="35.4" y="83.7">2K</text>
<text x="63.5" y="80.6">GND GND</text>
<text x="108" y="79.6">VCONN</text>
<text x="174.3" y="82.7">C7</text>
<text x="204.5" y="80.9">IO12</text>
<text x="204.5" y="83.4">IO13</text>
<text x="205.7" y="78.3">IO5</text>
<text x="40.2" y="85.3" transform="rotate(-90 40.2 85.3)">R7</text>
<text x="43.7" y="88.5">~{RST}</text>
<text x="54.2" y="89.4" transform="rotate(-90 54.2 89.4)">VDD</text>
<text x="59.3" y="88.5">TXD</text>
<text x="111.5" y="89.8">D+</text>
<text x="111.5" y="84.7">D-</text>
<text x="176.5" y="85">0.1u</text>
<text x="204.5" y="86">IO14</text>
<text x="204.5" y="88.5">IO15</text>
<text x="51.7" y="92.5" transform="rotate(-90 51.7 92.5)">VREGIN</text>
<text x="59" y="91">RXD</text>
<text x="59.3" y="93.6">~{RTS}</text>
<text x="119.1" y="94.6">D3</text>
<text x="126.8" y="94.6">D4</text>
<text x="134.4" y="94.6">D5</text>
<text x="204.5" y="91">IO16</text>
<text x="204.5" y="93.6">IO17</text>
<text x="15.2" y="99.2">VBUS</text>
<text x="22.3" y="99.2">22K1 (5%)</text>
<text x="22.3" y="99.2">22K1</text>
<text x="24" y="101.2">R5</text>
<text x="43.7" y="101.2">VBUS</text>
<text x="59" y="98.7">~{DSR}</text>
<text x="59.3" y="101.2">~{DTR}</text>
<text x="59.3" y="96.1">~{CTS}</text>
<text x="126.7" y="99.9">GND</text>
<text x="184.7" y="101.2">SHD/SD2</text>
<text x="184.7" y="96.1">SDO/SD0</text>
<text x="184.7" y="98.7">SDI/SD1</text>
<text x="204.5" y="96.1">IO18</text>
<text x="204.5" y="98.7">IO19</text>
<text x="204.5" y="101.2">IO21</text>
<text x="23.1" y="104.8">47K5</text>
<text x="30.1" y="105.4" transform="rotate(-90 30.1 105.4)">R6</text>
<text x="43.7" y="106.3">D+</text>
<text x="43.7" y="103.7">D-</text>
<text x="56" y="106.3">~{RI}/CLK</text>
<text x="59" y="103.7">~{DCD}</text>
<text x="98.7" y="103.1" transform="rotate(-90 98.7 103.1)">SHIELD</text>
<text x="106.3" y="103.1" transform="rotate(-90 106.3 103.1)">GND</text>
<text x="134.2" y="107.6" transform="rotate(-90 134.2 107.6)">LESD5D5.0CT1G</text>
<text x="141.8" y="107.6" transform="rotate(-90 141.8 107.6)">LESD5D5.0CT1G</text>
<text x="184.7" y="103.7">SWP/SD3</text>
<text x="184.7" y="106.3">SCK/CLK</text>
<text x="204.5" y="103.7">IO22</text>
<text x="204.5" y="106.3">IO23</text>
<text x="23.4" y="111.1">GND</text>
<text x="54" y="113.9">~{SUSPEND}</text>
<text x="54" y="111.4">SUSPEND</text>
<text x="68.4" y="113.9">R8</text>
<text x="126.6" y="111.1" transform="rotate(-90 126.6 111.1)">LESD5D5.0CT1G</text>
<text x="184.7" y="108.8">SCS/CMD</text>
<text x="204.5" y="108.8">IO25</text>
<text x="204.5" y="111.4">IO26</text>
<text x="204.5" y="113.9">IO27</text>
<text x="52" y="119">~{TXT}/GPIO.0</text>
<text x="66.5" y="116.4">10K</text>
<text x="204.5" y="116.4">IO32</text>
<text x="204.5" y="119">IO33</text>
<text x="49.1" y="124.1">RS485/GPIO.2</text>
<text x="51.7" y="121.5">~{RXT}/GPIO.1</text>
<text x="204.5" y="121.5">IO34</text>
<text x="204.5" y="124.1">IO35</text>
<text x="47.6" y="126.6">~{WAKEUP}/GPIO.3</text>
<text x="56.5" y="131.7">GPIO.5</text>
<text x="56.5" y="129.1">GPIO.4</text>
<text x="197.7" y="127.8" transform="rotate(-90 197.7 127.8)">GND</text>
<text x="56.5" y="134.2">GPIO.6</text>
<text x="56.4" y="139.3">CHREN</text>
<text x="57.7" y="141.8">CHR0</text>
<text x="25.7" y="148.5">CP2102N-A01-GQFN28</text>
<text x="40.4" y="145.7">U3</text>
<text x="54.2" y="145.6" transform="rotate(-90 54.2 145.6)">GND</text>
<text x="57.7" y="144.4">CHR1</text>
</g>
<g font-size="1.8" fill="#0f0f0f">
<text x="41.9" y="26.2">EN</text>
<text x="162.6" y="27.5">IO0</text>
<text x="184.1" y="27.5">EN</text>
<text x="22.9" y="32.6">DTR</text>
<text x="41.9" y="40.2">RTS</text>
<text x="41.9" y="47.8">DTR</text>
<text x="61" y="50.4">RXD</text>
<text x="74.8" y="50.4">TXD0</text>
<text x="22.9" y="54.2">RTS</text>
<text x="61" y="58">TXD</text>
<text x="74.5" y="58">RXD0</text>
<text x="41.9" y="61.8">IO0</text>
<text x="177.8" y="64.3">EN</text>
<text x="213.4" y="64.3">IO0</text>
<text x="213" y="72">RXD0</text>
<text x="213.3" y="66.9">TXD0</text>
<text x="139.7" y="83.4">USB_D-</text>
<text x="168.9" y="79.6">EN</text>
<text x="67.3" y="89.7">RXD</text>
<text x="67.3" y="87.2">TXD</text>
<text x="139.7" y="88.5">USB_D+</text>
<text x="67.3" y="92.3">RTS</text>
<text x="67.3" y="99.9">DTR</text>
<text x="31.7" y="102.4">USB_D-</text>
<text x="31.7" y="105">USB_D+</text>
</g>
<g font-size="1.8" fill="#a90000">
<text x="117.4" y="30.2">3</text>
<text x="130.1" y="30.2">2</text>
<text x="124.2" y="37.6" transform="rotate(-90 124.2 37.6)">1</text>
<text x="182.2" y="64.5">3</text>
<text x="196.6" y="61.7" transform="rotate(-90 196.6 61.7)">2</text>
<text x="209.5" y="64.5">25</text>
<text x="116.9" y="70.9">A4</text>
<text x="182.2" y="69.6">4</text>
<text x="209.5" y="69.6">24</text>
<text x="209.5" y="67.1">35</text>
<text x="116.9" y="76">A5</text>
<text x="182.2" y="72.2">5</text>
<text x="209.5" y="74.7">26</text>
<text x="209.5" y="77.2">29</text>
<text x="209.5" y="72.2">34</text>
<text x="116.8" y="78.5">B5</text>
<text x="116.9" y="83.6">A7</text>
<text x="209.5" y="79.8">14</text>
<text x="209.5" y="82.3">16</text>
<text x="41.2" y="87.4">9</text>
<text x="50.5" y="84.5" transform="rotate(-90 50.5 84.5)">7</text>
<text x="53.1" y="84.5" transform="rotate(-90 53.1 84.5)">6</text>
<text x="63.5" y="89.9">25</text>
<text x="63.5" y="87.4">26</text>
<text x="116.9" y="88.7">A6</text>
<text x="209.5" y="84.9">13</text>
<text x="209.5" y="87.4">23</text>
<text x="209.5" y="89.9">27</text>
<text x="63.5" y="95">23</text>
<text x="63.5" y="92.5">24</text>
<text x="181.6" y="95">21</text>
<text x="209.5" y="92.5">28</text>
<text x="209.5" y="95">30</text>
<text x="41.2" y="100.1">8</text>
<text x="63.5" y="97.6">27</text>
<text x="63.5" y="100.1">28</text>
<text x="181.6" y="100.1">17</text>
<text x="181.6" y="97.6">22</text>
<text x="209.5" y="97.6">31</text>
<text x="209.5" y="100.1">33</text>
<text x="41.2" y="105.2">4</text>
<text x="41.2" y="102.6">5</text>
<text x="64.1" y="102.6">1</text>
<text x="64.1" y="105.2">2</text>
<text x="105.2" y="107.9" transform="rotate(-90 105.2 107.9)">A1</text>
<text x="181.6" y="102.6">18</text>
<text x="181.6" y="107.7">19</text>
<text x="181.6" y="105.2">20</text>
<text x="209.5" y="107.7">10</text>
<text x="209.5" y="102.6">36</text>
<text x="209.5" y="105.2">37</text>
<text x="63.5" y="112.8">11</text>
<text x="63.5" y="110.3">12</text>
<text x="97.5" y="108" transform="rotate(-90 97.5 108)">S1</text>
<text x="209.5" y="110.3">11</text>
<text x="209.5" y="112.8">12</text>
<text x="63.5" y="117.9">19</text>
<text x="210.1" y="115.3">8</text>
<text x="210.1" y="117.9">9</text>
<text x="63.5" y="125.5">16</text>
<text x="63.5" y="123">17</text>
<text x="63.5" y="120.4">18</text>
<text x="210.1" y="120.4">6</text>
<text x="210.1" y="123">7</text>
<text x="63.5" y="130.6">21</text>
<text x="63.5" y="128">22</text>
<text x="196.6" y="130.3" transform="rotate(-90 196.6 130.3)">1</text>
<text x="63.5" y="133.1">20</text>
<text x="63.5" y="138.2">13</text>
<text x="63.5" y="143.3">14</text>
<text x="63.5" y="140.7">15</text>
<text x="53.1" y="148" transform="rotate(-90 53.1 148)">3</text>
</g>
<text font-size="1.8" fill="#009600" x="114" y="39.2">GND</text>
<g font-size="1.8" fill="#725600">
<text x="213.6" y="80.9">IO12</text>
<text x="213.6" y="86">IO14</text>
<text x="213.6" y="91">IO16</text>
<text x="213.6" y="93.6">IO17</text>
<text x="213.6" y="96.1">IO18</text>
<text x="213.6" y="101.2">IO21</text>
<text x="213.6" y="98.7">IO19</text>
<text x="213.6" y="103.7">IO22</text>
<text x="213.6" y="113.9">IO27</text>
<text x="213.6" y="111.4">IO26</text>
<text x="213.6" y="121.5">IO34</text>
</g>
</svg>
